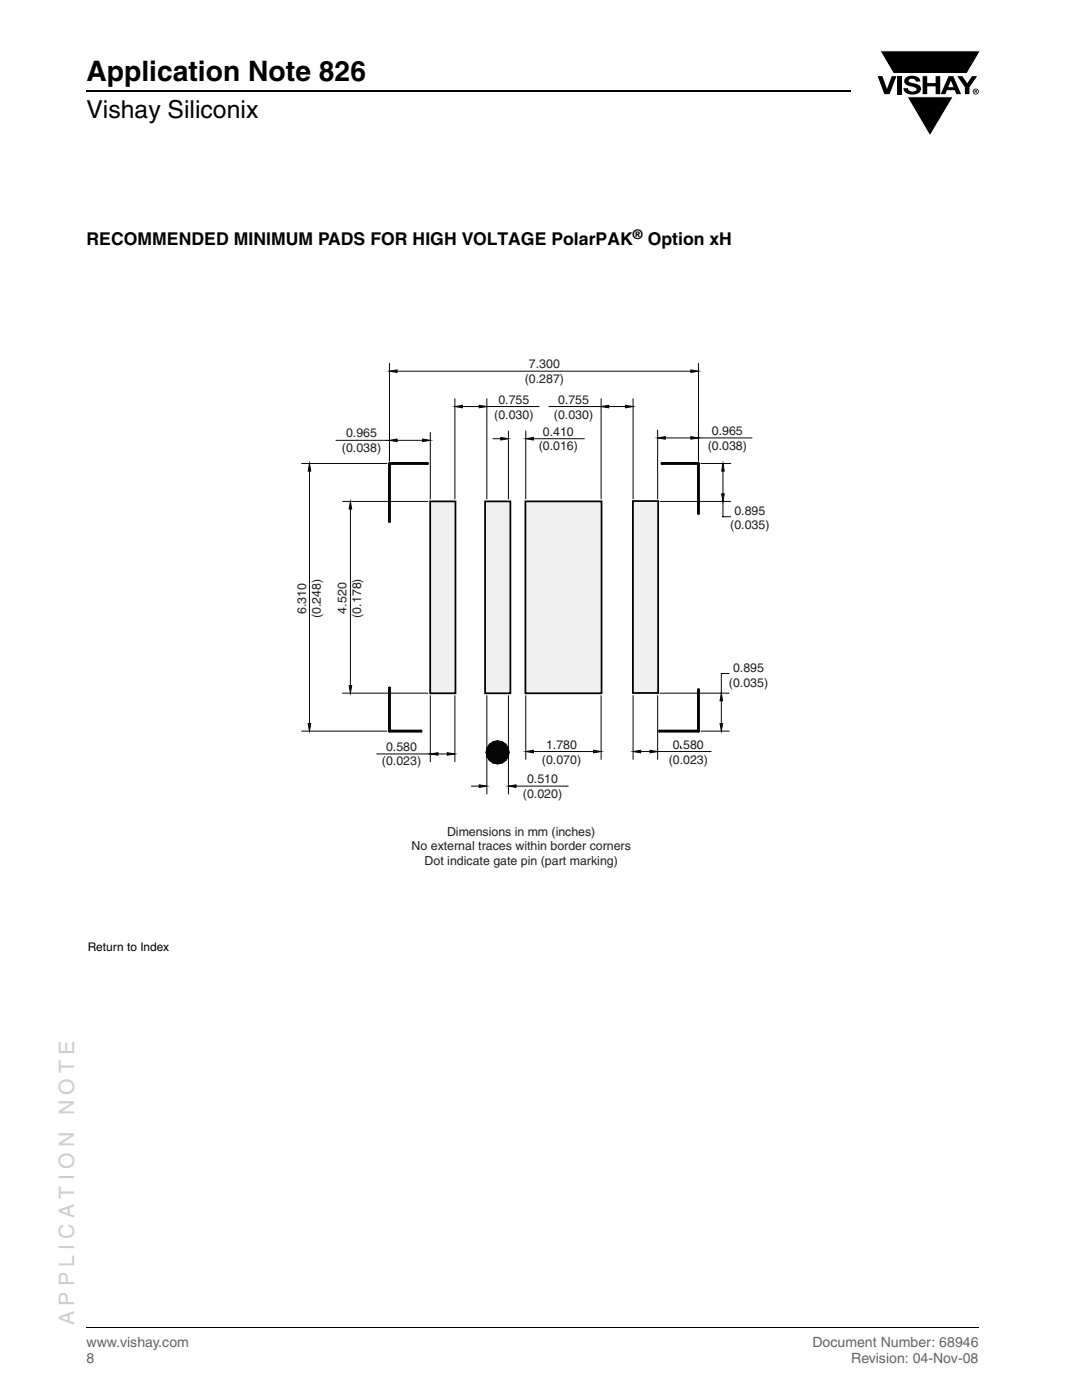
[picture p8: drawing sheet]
<svg xmlns="http://www.w3.org/2000/svg" width="216mm" height="279mm" viewBox="0 0 216 279" stroke-linecap="round" stroke-linejoin="round" font-family="sans-serif">
<g fill="#000">
<path d="M175.1 15.2h1l.9 2.5 .9-2.5h1l-1.4 3.6h-1zM175.6 10.1h20l-2.7 4.6h-14.6zM179 15.2h.9v3.6h-.9zM180.8 15.5a2.1 2.1 0 0 1 2.7 .3l.1 .5h-.8a.79 .79 0 0 0-.7-.6 .79 .79 0 0 0-.8 .4l.2 .3 1 .3a1.08 1.08 0 0 1 1.3 1 1.08 1.08 0 0 1-1.1 1.1 1.73 1.73 0 0 1-2.4-1.2h.9a.96 .96 0 0 0 .8 .7 .96 .96 0 0 0 .9-.5 1.31 1.31 0 0 0-1.2-.6 1.03 1.03 0 0 1-1.1-.5 1.03 1.03 0 0 1 .2-1.2zM184.1 15.2h.9v1.4h1.7v-1.4h.9v3.6h-.9v-1.6h-1.7v1.6h-.9zM181 19.3h9.2l-4.6 7.8zM191 15.2h1l1 1.4 1-1.4h1l-1.6 2.2v1.4h-.9v-1.4z"/>
<path d="M189.7 16.1l-.5 1.3h1.1zM189.3 15.2h.9l1.6 3.6h-1l-.3-.8h-1.5l-.4 .8h-.9z"/>
<path d="M194.6 18v.2h.2v-.1zM194.5 17.9l.4 .1 .1 .1-.2 .2 .2 .3-.3-.3-.1 .3h-.1zM194.2 18.3a.5 .5 0 0 0 1 0 .5 .5 0 0 0-1 0zM194.1 18.3a.6 .6 0 0 1 1.2 0 .6 .6 0 0 1-1.2 0z"/>
</g>
<path d="M175.6 10.1h20l-2.7 4.6h-14.6zM181 19.3h9.2l-4.6 7.8z" fill="none" stroke="#fff" stroke-width=".2"/>
<path d="M17.3 18.2h152.5" fill="none" stroke="#000" stroke-width=".36"/>
<path d="M17.3 265h178" fill="none" stroke="#000" stroke-width=".2"/>
<g fill="#fff">
<path d="M32.7 175.2h24.9v4.7h-24.9z"/>
<path d="M32.7 175.2h25v.1h-25z"/>
<path d="M57.6 175.2h.1v4.8h-.1z"/>
<path d="M32.6 179.8h25v.2h-25z"/>
<path d="M32.6 175.2h.2v4.7h-.2z"/>
<path d="M32.5 177.6h27.5v13.9h-27.5z"/>
<path d="M32.5 177.5h27.6v.2h-27.6z"/>
<path d="M60 177.6h.1v14h-.1z"/>
<path d="M32.4 191.4h27.6v.2h-27.6z"/>
<path d="M32.4 177.5h.2v14h-.2z"/>
<path d="M58.9 71.3h94.6v107.9h-94.6z"/>
</g>
<path d="M131.4 145.8l.2-.1v.4z" fill-rule="evenodd" fill="#050504"/>
<path d="M131.6 145.7h7.8v.4h-7.8zM131.6 145.7l-.2 .1 .2 .3" fill="none" stroke="#050504" stroke-width=".2"/>
<path d="M131.6 145.9h7.8" fill="none" stroke="#050504" stroke-width=".38"/>
<path d="M139.4 145.9h.2l-.2 .2z" fill-rule="evenodd" fill="#050504"/>
<path d="M139.2 137.6h.4v8.3h-.4zM139.6 145.9l-.2 .2" fill="none" stroke="#050504" stroke-width=".2"/>
<path d="M139.4 137.6v8.3" fill="none" stroke="#050504" stroke-width=".38"/>
<path d="M139.3 137.5l.3 .1h-.4z" fill-rule="evenodd" fill="#050504"/>
<path d="M139.2 137.6l.3-.1 .1 .1" fill="none" stroke="#050504" stroke-width=".2"/>
<path d="M101.1 149.4l.3-.1 .2 .8-.4 .1z" fill-rule="evenodd" fill="#050504"/>
<path d="M101.1 149.4l.3-.1 .2 .8-.4 .1z" fill="none" stroke="#050504" stroke-width=".2"/>
<path d="M101.2 149.3h.2z" fill-rule="evenodd" fill="#050504"/>
<path d="M101.4 149.2v.1" fill="none" stroke="#050504" stroke-width=".2"/>
<path d="M100.6 148.8l.3-.3 .5 .7-.3 .2z" fill-rule="evenodd" fill="#050504"/>
<path d="M100.6 148.8l.3-.3 .5 .7-.3 .2z" fill="none" stroke="#050504" stroke-width=".2"/>
<path d="M100.9 148.5l-.1 .1z" fill-rule="evenodd" fill="#050504"/>
<path d="M100.9 148.5h.1" fill="none" stroke="#050504" stroke-width=".2"/>
<path d="M100.2 148l.7 .5-.2 .3-.7-.5z" fill-rule="evenodd" fill="#050504"/>
<path d="M100.2 148l.7 .5-.2 .3-.7-.5z" fill="none" stroke="#050504" stroke-width=".2"/>
<path d="M100.1 148v.2z" fill-rule="evenodd" fill="#050504"/>
<path d="M100.1 148h.1" fill="none" stroke="#050504" stroke-width=".2"/>
<path d="M99.3 147.8l.8 .2v.4l-.8-.2z" fill-rule="evenodd" fill="#050504"/>
<path d="M99.3 147.8l.8 .2v.4l-.8-.2z" fill="none" stroke="#050504" stroke-width=".2"/>
<path d="M99.3 147.8v.2z" fill-rule="evenodd" fill="#050504"/>
<path d="M99.3 147.8h.1" fill="none" stroke="#050504" stroke-width=".2"/>
<path d="M98.4 148l.9-.2v.4l-.8 .2z" fill-rule="evenodd" fill="#050504"/>
<path d="M98.4 148l.9-.2v.4l-.8 .2z" fill="none" stroke="#050504" stroke-width=".2"/>
<path d="M98.4 148l.1 .2z" fill-rule="evenodd" fill="#050504"/>
<path d="M98.4 148h.1" fill="none" stroke="#050504" stroke-width=".2"/>
<path d="M97.7 148.5l.7-.5 .2 .3-.7 .5z" fill-rule="evenodd" fill="#050504"/>
<path d="M97.7 148.5l.7-.5 .2 .3-.7 .5z" fill="none" stroke="#050504" stroke-width=".2"/>
<path d="M97.7 148.5l.1 .1z" fill-rule="evenodd" fill="#050504"/>
<path d="M97.7 148.5h-.1" fill="none" stroke="#050504" stroke-width=".2"/>
<path d="M97.6 148.5l.4 .3-.5 .6-.3-.2z" fill-rule="evenodd" fill="#050504"/>
<path d="M97.6 148.5l.4 .3-.5 .6-.3-.2z" fill="none" stroke="#050504" stroke-width=".2"/>
<path d="M97.2 149.2l.1 .1z" fill-rule="evenodd" fill="#050504"/>
<path d="M97.2 149.2v.1" fill="none" stroke="#050504" stroke-width=".2"/>
<path d="M97.2 149.3l.3 .1-.1 .8-.4-.1z" fill-rule="evenodd" fill="#050504"/>
<path d="M97.2 149.3l.3 .1-.1 .8-.4-.1z" fill="none" stroke="#050504" stroke-width=".2"/>
<path d="M97 150.1h.2z" fill-rule="evenodd" fill="#050504"/>
<path d="M97 150.1v.1" fill="none" stroke="#050504" stroke-width=".2"/>
<path d="M97 150.2l.4-.1 .1 .8-.3 .1z" fill-rule="evenodd" fill="#050504"/>
<path d="M97 150.2l.4-.1 .1 .8-.3 .1z" fill="none" stroke="#050504" stroke-width=".2"/>
<path d="M97.2 151h.1z" fill-rule="evenodd" fill="#050504"/>
<path d="M97.2 151v.1" fill="none" stroke="#050504" stroke-width=".2"/>
<path d="M97.2 151.1l.3-.3 .5 .7-.4 .2z" fill-rule="evenodd" fill="#050504"/>
<path d="M97.2 151.1l.3-.3 .5 .7-.4 .2z" fill="none" stroke="#050504" stroke-width=".2"/>
<path d="M97.6 151.7l.2-.1z" fill-rule="evenodd" fill="#050504"/>
<path d="M97.6 151.7l.1 .1" fill="none" stroke="#050504" stroke-width=".2"/>
<path d="M97.9 151.5l.7 .4-.2 .4-.7-.5z" fill-rule="evenodd" fill="#050504"/>
<path d="M97.9 151.5l.7 .4-.2 .4-.7-.5z" fill="none" stroke="#050504" stroke-width=".2"/>
<path d="M98.5 152.1l-.1 .2z" fill-rule="evenodd" fill="#050504"/>
<path d="M98.4 152.3h.1" fill="none" stroke="#050504" stroke-width=".2"/>
<path d="M98.5 151.9l.8 .2v.3l-.9-.1z" fill-rule="evenodd" fill="#050504"/>
<path d="M98.5 151.9l.8 .2v.3l-.9-.1z" fill="none" stroke="#050504" stroke-width=".2"/>
<path d="M99.3 152.3v.2z" fill-rule="evenodd" fill="#050504"/>
<path d="M99.3 152.4h.1" fill="none" stroke="#050504" stroke-width=".2"/>
<path d="M99.3 152.1l.8-.2v.4l-.8 .1z" fill-rule="evenodd" fill="#050504"/>
<path d="M99.3 152.1l.8-.2v.4l-.8 .1z" fill="none" stroke="#050504" stroke-width=".2"/>
<path d="M100.1 152.1l.1 .2z" fill-rule="evenodd" fill="#050504"/>
<path d="M100.2 152.3h-.1" fill="none" stroke="#050504" stroke-width=".2"/>
<path d="M100 151.9l.7-.4 .2 .3-.7 .5z" fill-rule="evenodd" fill="#050504"/>
<path d="M100 151.9l.7-.4 .2 .3-.7 .5z" fill="none" stroke="#050504" stroke-width=".2"/>
<path d="M100.8 151.6l.1 .2z" fill-rule="evenodd" fill="#050504"/>
<path d="M100.9 151.7v.1" fill="none" stroke="#050504" stroke-width=".2"/>
<path d="M101.1 150.8l.3 .3-.5 .6-.3-.2z" fill-rule="evenodd" fill="#050504"/>
<path d="M101.1 150.8l.3 .3-.5 .6-.3-.2z" fill="none" stroke="#050504" stroke-width=".2"/>
<path d="M101.2 151h.2z" fill-rule="evenodd" fill="#050504"/>
<path d="M101.4 151v.1" fill="none" stroke="#050504" stroke-width=".2"/>
<path d="M101.2 150.1l.4 .1-.2 .8-.3-.1z" fill-rule="evenodd" fill="#050504"/>
<path d="M101.2 150.1l.4 .1-.2 .8-.3-.1z" fill="none" stroke="#050504" stroke-width=".2"/>
<path d="M101.4 150.1l.2 .1z" fill-rule="evenodd" fill="#050504"/>
<g fill="none" stroke="#050504" stroke-width=".2">
<path d="M97.3 150.7l2.6-2.6-2.6 2.7M97.3 149.4l1.3-1.3-1.3 1.3M97.4 149.3l1.1-1.1-1.2 1.1M97.4 151.1l2.8-2.8-2.8 2.8M97.6 151.4l2.9-3-2.9 3M97.8 151.7l3-3-2.9 3M97.9 148.5l-.2 .3M98 151.8l3-2.9-2.9 3M98.2 148.3l-.7 .8M98.3 152l2.8-2.9-2.8 2.9M98.3 148.3l-.9 .9M98.5 152.1l2.7-2.8-2.7 2.8"/>
<path d="M98.7 148.1l-1.4 1.5M98.8 148.1l-1.6 1.5M98.8 148.1l-1.6 1.6M98.9 148.1l-1.7 1.6M99 148.1l-1.8 1.7M99 148l-1.8 1.9M99.1 148l-1.9 1.9M99.1 148l-1.9 2M99.2 148l-2 2.1M99.3 148l-2.1 2.1M99.3 148l-2.1 2.2M99.4 148l-2.2 2.3"/>
<path d="M99.5 148l-2.3 2.3M99.5 148l-2.3 2.4M99.6 148l-2.4 2.5M99.7 148.1l-2.5 2.4M99.7 148.1l-2.5 2.5M99.8 152.2l1.6-1.6-1.7 1.6M99.8 148.1l-2.6 2.5M99.8 148.1l-2.5 2.6M99.9 152.2l1.4-1.5-1.5 1.5M100 148.1l-2.7 2.7M100.1 148.2l-2.8 2.7M100.1 148.2l-2.7 2.8"/>
<path d="M100.2 148.2l-2.8 2.9M100.3 148.3l-2.8 2.9M100.4 148.3l-2.9 2.9M100.4 148.4l-2.9 2.9M100.5 148.4l-3 2.9M100.5 148.4l-2.9 3M100.6 148.5l-2.9 3 3-3M100.7 148.6l-3 3M100.7 148.6l-2.9 3M100.8 148.6l-3 3M100.8 148.7l-3 3M100.9 148.8l-3 2.9"/>
<path d="M100.9 148.8l-2.9 3 3-3M101 151.4l-.4 .4M101 151.4l-.5 .5M101 149l-2.9 2.9M101.1 149l-2.9 2.9M101.1 149l-2.9 3M101.1 151.2l-.7 .8M101.1 149.1l-2.9 2.9M101.1 151.2l-.8 .8M101.2 149.2l-2.8 2.8M101.2 151.1l-1 .9M101.2 149.3l-2.8 2.8"/>
<path d="M101.2 151l-1.1 1.1M101.3 150.9l-1.2 1.2M101.3 149.4l-2.7 2.7M101.3 150.8l-1.3 1.4 1.3-1.4M101.3 149.5l-2.7 2.7M101.3 150.8l-1.4 1.4M101.3 149.5l-2.6 2.7M101.3 149.6l-2.6 2.6M101.3 149.6l-2.5 2.6M101.4 149.7l-2.5 2.5M101.4 149.8l-2.5 2.4M101.4 150.5l-1.7 1.7"/>
<path d="M101.4 149.8l-2.4 2.4M101.4 150.5l-1.8 1.7M101.4 149.9l-2.4 2.3M101.4 150.4l-1.9 1.8M101.4 149.9l-2.3 2.3M101.4 150l-2.2 2.3M101.4 150.3l-2 2M101.4 150.1l-2.2 2.2M101.4 150.1l-2.1 2.2M101.4 150.2l-2 2.1M101.6 150.1v.1"/>
</g>
<path d="M77.6 137.1l.3 .2h-.4z" fill-rule="evenodd" fill="#050504"/>
<path d="M77.5 137.3h.4v8.6h-.4zM77.5 137.3l.3-.2 .1 .2" fill="none" stroke="#050504" stroke-width=".2"/>
<path d="M77.7 137.3v8.6" fill="none" stroke="#050504" stroke-width=".38"/>
<path d="M77.5 145.9h.2v.2z" fill-rule="evenodd" fill="#050504"/>
<path d="M77.5 145.9l.2 .2M77.7 145.7h6.3v.4h-6.3z" fill="none" stroke="#050504" stroke-width=".2"/>
<path d="M77.7 145.9h6.3" fill="none" stroke="#050504" stroke-width=".38"/>
<path d="M84 145.7l.2 .1-.2 .3z" fill-rule="evenodd" fill="#050504"/>
<path d="M84 145.7l.2 .1-.2 .3" fill="none" stroke="#050504" stroke-width=".2"/>
<path d="M139.2 102.5h.4l-.1 .2z" fill-rule="evenodd" fill="#050504"/>
<path d="M139.2 92.5h.4v10h-.4zM139.2 102.5l.3 .2 .1-.2" fill="none" stroke="#050504" stroke-width=".2"/>
<path d="M139.4 92.5v10" fill="none" stroke="#050504" stroke-width=".38"/>
<path d="M139.4 92.3l.2 .2h-.2z" fill-rule="evenodd" fill="#050504"/>
<path d="M132.1 92.3h7.3v.4h-7.3zM139.4 92.3l.2 .2" fill="none" stroke="#050504" stroke-width=".2"/>
<path d="M132.1 92.5h7.3" fill="none" stroke="#050504" stroke-width=".38"/>
<path d="M131.9 92.4l.2-.1v.4z" fill-rule="evenodd" fill="#050504"/>
<path d="M132.1 92.3l-.2 .1 .2 .3" fill="none" stroke="#050504" stroke-width=".2"/>
<path d="M85.3 92.3l.2 .1-.2 .3z" fill-rule="evenodd" fill="#050504"/>
<path d="M77.7 92.3h7.6v.4h-7.6zM85.3 92.3l.2 .1-.2 .3" fill="none" stroke="#050504" stroke-width=".2"/>
<path d="M77.7 92.5h7.6" fill="none" stroke="#050504" stroke-width=".38"/>
<path d="M77.6 92.4l.1-.1v.2h-.2z" fill-rule="evenodd" fill="#050504"/>
<path d="M77.5 92.5h.4v11.6h-.4zM77.7 92.3l-.2 .2" fill="none" stroke="#050504" stroke-width=".2"/>
<path d="M77.7 92.5v11.6" fill="none" stroke="#050504" stroke-width=".38"/>
<path d="M77.5 104.1h.4l-.1 .2z" fill-rule="evenodd" fill="#050504"/>
<path d="M68.4 100.1h16.9M69.9 101.6v35.2M77.5 104.1l.1 .2 .3-.2M68.4 138.3h16.9" fill="none" stroke="#050504" stroke-width=".2"/>
<path d="M69.9 100.1l.3 1.5h-.5z" fill="#050504"/>
<path d="M69.9 100.1l.3 1.5h-.5z" fill="none" stroke="#050504" stroke-width=".2"/>
<path d="M69.7 136.8h.5l-.3 1.5z" fill="#050504"/>
<path d="M60.2 92.5h17M61.8 94v50.4M69.7 136.8h.5l-.3 1.5zM69.9 138.3h.1M60.2 145.9h17" fill="none" stroke="#050504" stroke-width=".2"/>
<path d="M61.8 92.5l.2 1.5h-.5z" fill="#050504"/>
<path d="M61.8 92.5l.2 1.5h-.5z" fill="none" stroke="#050504" stroke-width=".2"/>
<path d="M61.5 144.4h.5l-.2 1.5z" fill="#050504"/>
<path d="M77.7 92.5h.1M139.9 92.5h5.9M144.3 94v4.5M131.7 100.1h14.1M144.3 100.1v3h1.5M61.5 144.4h.5l-.2 1.5zM61.8 145.9h.1M77.7 145.9h.1" fill="none" stroke="#050504" stroke-width=".2"/>
<path d="M144.3 92.5l.2 1.5h-.5z" fill="#050504"/>
<path d="M144.3 92.5l.2 1.5h-.5z" fill="none" stroke="#050504" stroke-width=".2"/>
<path d="M144 98.5h.5l-.2 1.6z" fill="#050504"/>
<path d="M139.4 92.5h.1M144 98.5h.5l-.2 1.6zM144.3 100.1h.1M131.7 138.3h13.8M143.9 139.9v4.5M145.5 134.4h-1.6v3.9M139.9 145.9h5.6" fill="none" stroke="#050504" stroke-width=".2"/>
<path d="M143.7 144.4h.5l-.3 1.5z" fill="#050504"/>
<path d="M143.7 144.4h.5l-.3 1.5z" fill="none" stroke="#050504" stroke-width=".2"/>
<path d="M143.9 138.3l.3 1.6h-.5z" fill="#050504"/>
<path d="M67.1 87.9h10.6M77.7 86.4v5.6M79.2 87.9h5.1M85.9 86.4v13.1M143.9 138.3l.3 1.6h-.5zM143.9 138.3h.1M139.4 145.9h.1" fill="none" stroke="#050504" stroke-width=".2"/>
<path d="M84.3 87.6l1.6 .3-1.6 .2z" fill="#050504"/>
<path d="M84.3 87.6l1.6 .3-1.6 .2z" fill="none" stroke="#050504" stroke-width=".2"/>
<path d="M77.7 87.9l1.5-.3v.5z" fill="#050504"/>
<path d="M77.7 87.9l1.5-.3v.5zM77.7 92.5h.1M77.7 87.9h.1M131.2 85.9v13.6M132.7 87.4h5.2M139.4 85.9v6.1M139.4 87.4h10.6" fill="none" stroke="#050504" stroke-width=".2"/>
<path d="M131.2 87.4l1.5-.3v.5z" fill="#050504"/>
<path d="M131.2 87.4l1.5-.3v.5z" fill="none" stroke="#050504" stroke-width=".2"/>
<path d="M137.9 87.1l1.5 .3-1.5 .2z" fill="#050504"/>
<path d="M98.4 87.6h1.5M101.4 86v13.5M104.9 86v13.5M106.4 87.6h10.2M137.9 87.1l1.5 .3-1.5 .2zM139.4 92.5h.1M139.4 87.4h.1" fill="none" stroke="#050504" stroke-width=".2"/>
<path d="M99.9 87.3l1.5 .3-1.5 .2z" fill="#050504"/>
<path d="M99.9 87.3l1.5 .3-1.5 .2z" fill="none" stroke="#050504" stroke-width=".2"/>
<path d="M104.9 87.6l1.5-.3v.5z" fill="#050504"/>
<path d="M90.8 79.6v19.9M97.1 79.6v19.9M92.3 81.1h3.3M97.1 81.1h10.4M104.9 87.6l1.5-.3v.5zM104.9 87.6h.1" fill="none" stroke="#050504" stroke-width=".2"/>
<path d="M90.8 81.1l1.5-.2v.5z" fill="#050504"/>
<path d="M90.8 81.1l1.5-.2v.5z" fill="none" stroke="#050504" stroke-width=".2"/>
<path d="M95.6 80.9l1.5 .2-1.5 .3z" fill="#050504"/>
<path d="M119.9 79.6v19.9M126.3 79.6v19.9M95.6 80.9l1.5 .2-1.5 .3zM97.1 81.1h.1M109.6 81.1h10.3M121.5 81.1h3.3" fill="none" stroke="#050504" stroke-width=".2"/>
<path d="M124.8 80.9l1.5 .2-1.5 .3z" fill="#050504"/>
<path d="M124.8 80.9l1.5 .2-1.5 .3z" fill="none" stroke="#050504" stroke-width=".2"/>
<path d="M119.9 81.1l1.6-.2v.5z" fill="#050504"/>
<path d="M119.9 81.1l1.6-.2v.5zM119.9 81.1h.1M85.9 138.9v13.1M90.8 138.9v13.1M75.2 150.5h10.7M87.4 150.5h1.8" fill="none" stroke="#050504" stroke-width=".2"/>
<path d="M89.2 150.2l1.6 .3-1.6 .2z" fill="#050504"/>
<path d="M89.2 150.2l1.6 .3-1.6 .2z" fill="none" stroke="#050504" stroke-width=".2"/>
<path d="M85.9 150.5l1.5-.3v.5z" fill="#050504"/>
<path d="M104.9 138.9v12.6M119.9 138.9v12.6M85.9 150.5l1.5-.3v.5zM85.9 150.5h.1M106.4 150h12" fill="none" stroke="#050504" stroke-width=".2"/>
<path d="M104.9 150l1.5-.3v.5z" fill="#050504"/>
<path d="M104.9 150l1.5-.3v.5z" fill="none" stroke="#050504" stroke-width=".2"/>
<path d="M118.4 149.7l1.5 .3-1.5 .2z" fill="#050504"/>
<path d="M126.3 138.9v12.6M131.2 138.9v12.6M118.4 149.7l1.5 .3-1.5 .2zM119.9 150h.1M127.8 150h1.9M131.2 150h10.7" fill="none" stroke="#050504" stroke-width=".2"/>
<path d="M126.3 150l1.5-.3v.5z" fill="#050504"/>
<path d="M126.3 150l1.5-.3v.5z" fill="none" stroke="#050504" stroke-width=".2"/>
<path d="M129.7 149.7l1.5 .3-1.5 .2z" fill="#050504"/>
<path d="M97.1 138.9v19.5M101.4 138.9v19.5M94.1 156.9h1.5M103 156.9h10.4M129.7 149.7l1.5 .3-1.5 .2zM131.2 150h.1M135.8 149v.2" fill="none" stroke="#050504" stroke-width=".2"/>
<path d="M95.6 156.6l1.5 .3-1.5 .2z" fill="#050504"/>
<path d="M95.6 156.6l1.5 .3-1.5 .2z" fill="none" stroke="#050504" stroke-width=".2"/>
<path d="M101.4 156.9l1.6-.3v.5z" fill="#050504"/>
<path d="M77.7 72.6v19.4M79.2 74.1h58.7M139.4 72.6v19.4M101.4 156.9l1.6-.3v.5zM101.4 156.9h.1" fill="none" stroke="#050504" stroke-width=".2"/>
<path d="M77.7 74.1l1.5-.3v.5z" fill="#050504"/>
<path d="M77.7 74.1l1.5-.3v.5z" fill="none" stroke="#050504" stroke-width=".2"/>
<path d="M137.9 73.8l1.5 .3-1.5 .2z" fill="#050504"/>
<path d="M137.9 73.8l1.5 .3-1.5 .2zM139.4 74.1h.1M77.7 92.5h.1M139.4 92.5h.1" fill="none" stroke="#050504" stroke-width=".2"/>
<path d="M85.8 100.1h5.1v38.3h-5.1z" fill="#f0f0f0"/>
<path d="M85.8 100.1h5.1v38.3h-5.1z" fill="none" stroke="#000" stroke-width=".35"/>
<path d="M96.8 100.1h5v38.3h-5z" fill="#f0f0f0"/>
<path d="M96.8 100.1h5v38.3h-5z" fill="none" stroke="#000" stroke-width=".35"/>
<path d="M126.3 100h5v38.3h-5z" fill="#f0f0f0"/>
<path d="M126.3 100h5v38.3h-5z" fill="none" stroke="#000" stroke-width=".35"/>
<path d="M104.8 100.1h15.2v38.3h-15.2z" fill="#f0f0f0"/>
<path d="M104.8 100.1h15.2v38.3h-15.2z" fill="none" stroke="#000" stroke-width=".35"/>
<text font-size="5.6" x="17.3" y="16.1">Application Note 826</text>
<text font-size="4.9" x="17.3" y="23.6">Vishay Siliconix</text>
<g font-size="4.2" fill="#ccc">
<text x="14.8" y="222.6" transform="rotate(-90 14.8 222.6)">N O T E</text>
<text x="14.8" y="264.5" transform="rotate(-90 14.8 264.5)">A P P L I C A T I O N</text>
</g>
<g font-size="3.5">
<text x="17.3" y="48.8">RECOMMENDED MINIMUM PADS FOR HIGH VOLTAGE PolarPAK</text>
<text x="129.2" y="48.8">Option xH</text>
</g>
<g font-size="2.8" fill="#656565">
<text x="17.3" y="268.9">www.vishay.com</text>
<text x="162.1" y="268.9">Document Number: 68946</text>
<text x="17.3" y="272.1">8</text>
<text x="169.8" y="272.1">Revision: 04-Nov-08</text>
</g>
<text font-size="2.6" x="126.3" y="47.8">®</text>
<g font-size="2.5" fill="#231f20">
<text x="104.7" y="76.4">(0.287)</text>
<text x="105.5" y="73.4">7.300</text>
<text x="98.6" y="83.6">(0.030)</text>
<text x="99.5" y="80.6">0.755</text>
<text x="110.5" y="83.5">(0.030)</text>
<text x="111.4" y="80.6">0.755</text>
<text x="69.1" y="87.3">0.965</text>
<text x="107.5" y="89.9">(0.016)</text>
<text x="108.3" y="86.9">0.410</text>
<text x="141.2" y="89.8">(0.038)</text>
<text x="142" y="86.8">0.965</text>
<text x="68.2" y="90.2">(0.038)</text>
<text x="145.7" y="105.7">(0.035)</text>
<text x="146.5" y="102.7">0.895</text>
<text x="61.1" y="122.5" transform="rotate(-90 61.1 122.5)">6.310</text>
<text x="64" y="123.3" transform="rotate(-90 64 123.3)">(0.248)</text>
<text x="69.1" y="122.4" transform="rotate(-90 69.1 122.4)">4.520</text>
<text x="72.1" y="123.3" transform="rotate(-90 72.1 123.3)">(0.178)</text>
<text x="145.5" y="137">(0.035)</text>
<text x="146.3" y="134">0.895</text>
<text x="77" y="149.8">0.580</text>
<text x="109" y="149.5">1.780</text>
<text x="134.3" y="149.5">0.580</text>
<text x="76.2" y="152.8">(0.023)</text>
<text x="108.1" y="152.4">(0.070)</text>
<text x="133.4" y="152.4">(0.023)</text>
<text x="104.3" y="159.3">(0.020)</text>
<text x="105.2" y="156.3">0.510</text>
<text x="89.2" y="166.8">Dimensions in mm (inches)</text>
<text x="82.1" y="169.7">No external traces within border corners</text>
<text x="84.7" y="172.7">Dot indicate gate pin (part marking)</text>
</g>
<text font-size="2.4" x="17.5" y="189.7">Return to Index</text>
</svg>
